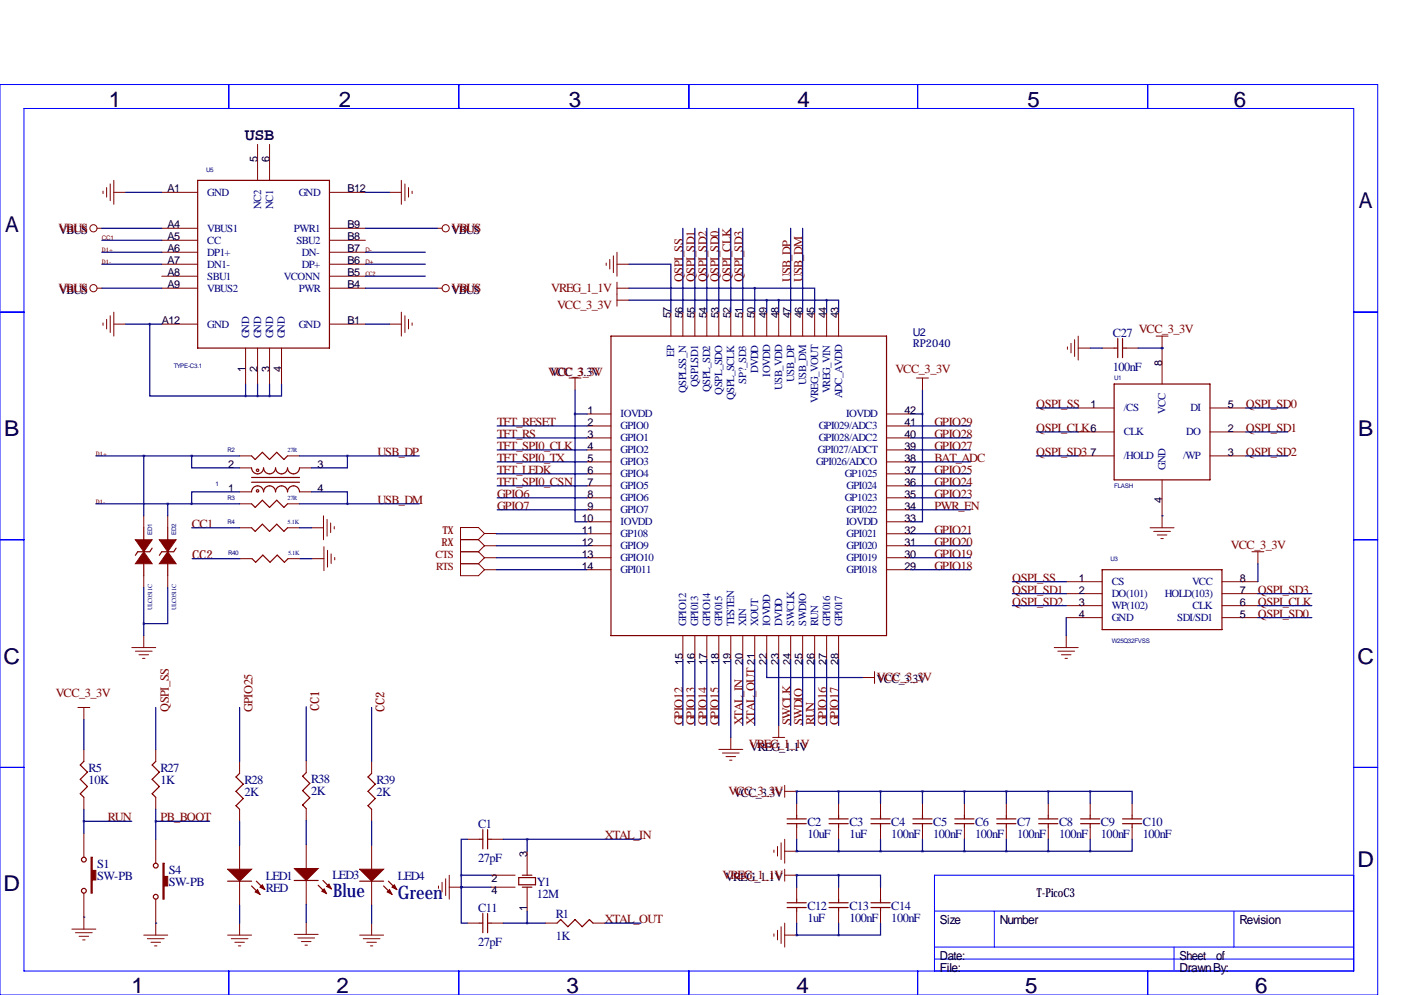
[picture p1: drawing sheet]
<svg xmlns="http://www.w3.org/2000/svg" width="297mm" height="211mm" viewBox="0 0 297 211" stroke-linecap="round" stroke-linejoin="round" font-family="sans-serif">
<g fill="none" stroke="#00f" stroke-width=".21">
<path d="M0 17.9h292.1v193.1h-292.1zM48.5 17.9v5.1M97.3 17.9v5.1M146 17.9v5.1M194.6 17.9v5.1M243.3 17.9v5.1M5.1 23h281.9v182.9h-281.9zM0 66.2h5.1M287 66.2h5.1M0 114.4h5.1M287 114.4h5.1M0 162.7h5.1"/>
<path d="M287 162.7h5.1M198.1 193.2h88.9M210.8 193.2v7.6M261.6 193.2v7.6M287 185.6h-88.9v20.3M48.5 205.9v5.1M97.3 205.9v5.1M146 205.9v5.1M194.6 205.9v5.1M198.1 203.3h88.9M198.1 200.8h88.9M243.3 205.9v5.1"/>
<path d="M248.9 200.8v5.1"/>
</g>
<g fill="none" stroke="#800000" stroke-width=".25">
<path d="M41.9 38.2h27.9v35.6h-27.9zM129.5 71.3h58.5v63.5h-58.5zM236.2 73.8h.8M237 71.8v4M238 73.8h.8M238 71.8v4M53.3 99.2a1.27 1.27 0 0 0 1.3 1.3 1.27 1.27 0 0 0 1.3-1.3 1.27 1.27 0 0 0 1.2 1.3 1.27 1.27 0 0 0 1.3-1.3 1.27 1.27 0 0 0 1.3 1.3 1.27 1.27 0 0 0 1.3-1.3 1.27 1.27 0 0 0 1.2 1.3 1.27 1.27 0 0 0 1.3-1.3M53.3 96.7l.8 .7 1.5-1.5 1.5 1.5 1.6-1.5 1.5 1.5 .8-.7M236.2 81.4h20.3v20.3h-20.3zM30.5 111.9v2.5M30.5 119.5v2.6M32.3 116.2l-.6 .8h-2.5l-.5 .7"/>
<path d="M35.6 111.9v2.5M35.6 119.5v2.6M37.3 116.2l-.5 .8h-2.5l-.5 .7M53.3 104.3a1.27 1.27 0 0 1 1.3-1.3 1.27 1.27 0 0 1 1.3 1.3 1.27 1.27 0 0 1 1.2-1.3 1.27 1.27 0 0 1 1.3 1.3 1.27 1.27 0 0 1 1.3-1.3 1.27 1.27 0 0 1 1.3 1.3 1.27 1.27 0 0 1 1.2-1.3 1.27 1.27 0 0 1 1.3 1.3M53.3 101.2h10.2M53.3 102.2h10.2M53.3 106.8l.8 .8 1.5-1.5 1.5 1.5 1.6-1.5 1.5 1.5 .8-.8M53.3 111.9l.8 .8 1.5-1.6 1.5 1.6 1.6-1.6 1.5 1.6 .8-.8M53.4 118.5l.8 .7 1.5-1.5 1.6 1.5 1.5-1.5 1.5 1.5 .8-.7M233.7 120.8h25.4v12.7h-25.4zM17.8 161.4l-.8 .8 1.5 1.5-1.5 1.5 1.5 1.6-1.5 1.5 .8 .8M33 161.4l-.7 .8 1.5 1.5-1.5 1.5 1.5 1.6-1.5 1.5 .7 .8"/>
<path d="M50.8 164l-.8 .7 1.6 1.6-1.6 1.5 1.6 1.5-1.6 1.5 .8 .8M64.9 163.8l-.7 .8 1.5 1.5-1.5 1.5 1.5 1.6-1.5 1.5 .7 .7M78.8 164l-.8 .7 1.6 1.6-1.6 1.5 1.6 1.5-1.6 1.5 .8 .8M101.6 177.9h.8M102.4 175.9v4.1M103.4 175.9v4.1M103.4 177.9h.7M166.9 173.6h4M166.9 174.6h4M168.9 172.9v.7M168.9 174.6v.8M175.8 173.6h4"/>
<path d="M175.8 174.6h4M177.8 172.9v.7M177.8 174.6v.8M184.7 173.6h4M184.7 174.6h4M186.7 172.9v.7M186.7 174.6v.8M193.5 173.6h4.1M193.5 174.6h4.1M195.6 172.9v.7M195.6 174.6v.8M202.4 173.6h4.1"/>
<path d="M202.4 174.6h4.1M204.5 172.9v.7M204.5 174.6v.8M211.3 173.6h4.1M211.3 174.6h4.1M213.4 172.9v.7M213.4 174.6v.8M220.2 173.6h4.1M220.2 174.6h4.1M222.2 172.9v.7M222.2 174.6v.8M229.1 173.6h4.1"/>
<path d="M229.1 174.6h4.1M231.1 172.9v.7M231.1 174.6v.8M238 173.6h4.1M238 174.6h4.1M240 172.9v.7M240 174.6v.8M48.3 186.8h5M53.3 187.8l1.8 1.8M54.4 186.8l1.7 1.8M62.4 186.7h5.1M67.5 187.7l1.7 1.8"/>
<path d="M68.5 186.7l1.8 1.8M76.3 186.8h5M81.3 187.8l1.8 1.8M82.3 186.8l1.8 1.8M101.6 195.7h.8M102.4 193.7v4.1M103.4 193.7v4.1M103.4 195.7h.7M110 186.1h3.5v1.5h-3.5zM110.7 185.6h2.1M110.7 188.1h2.1M118.1 195.7l.8-.7 1.5 1.5 1.5-1.5 1.5 1.5 1.6-1.5 .7 .7"/>
<path d="M166.9 191.4h4M166.9 192.4h4M168.9 190.6v.8M168.9 192.4v.8M175.8 191.4h4M175.8 192.4h4M177.8 190.6v.8M177.8 192.4v.8M184.7 191.4h4M184.7 192.4h4M186.7 190.6v.8M186.7 192.4v.8"/>
<circle cx="54.6" cy="99.7" r=".25"/>
<circle cx="54.6" cy="104.1" r=".25"/>
<circle cx="17.8" cy="182.3" r=".51"/>
<circle cx="17.8" cy="188.9" r=".51"/>
<circle cx="33" cy="190.1" r=".51"/>
<circle cx="33" cy="183.5" r=".51"/>
</g>
<g fill="none" stroke="#800000" stroke-width=".21">
<path d="M22.6 39.8v2M23.4 39v3.6M24.1 38.2v5.1M54.6 30.6v7.6M57.1 30.6v7.6M85.1 38.2v5.1M85.9 39v3.6M86.6 39.8v2M20.6 48.4h1M21.8 40.5v.5M24.1 40.8h2.6M34.3 40.8h7.6"/>
<path d="M34.3 48.4h7.6M34.3 50.9h7.6M34.3 53.5h7.6M34.3 56h7.6M34.3 58.6h7.6M69.8 40.8h7.7M69.8 48.4h7.7M69.8 50.9h7.7M69.8 53.5h7.7M69.8 56h7.7M69.8 58.6h7.7M82.5 40.8h2.6"/>
<path d="M87.4 40.5v.5M92.7 48.4h1M128.5 55.8v.5M129.3 55v2M130 54.2v3.6M130.8 56h2.5M130.8 53.5v5.1M130.8 59.8v5.1M20.6 61.1h1M21.8 68.5v.5M22.6 67.7v2M23.4 66.9v3.6"/>
<path d="M24.1 68.7h2.6M24.1 66.2v5.1M34.3 61.1h7.6M34.3 68.7h7.6M52.1 73.8v7.6M54.6 73.8v7.6M57.1 73.8v7.6M59.7 73.8v7.6M69.8 61.1h7.7M69.8 68.7h7.7M82.5 68.7h2.6M85.1 66.2v5.1"/>
<path d="M85.9 66.9v3.6M86.6 67.7v2M87.4 68.5v.5M92.7 61.1h1M130.8 61.1h2.5M130.8 63.6h2.5M142.2 66.2v5.1M144.8 66.2v5.1M147.3 66.2v5.1M149.9 66.2v5.1M152.4 66.2v5.1M154.9 66.2v5.1"/>
<path d="M157.5 66.2v5.1M160 66.2v5.1M162.6 66.2v5.1M165.1 66.2v5.1M167.6 66.2v5.1M170.2 66.2v5.1M172.7 66.2v5.1M175.3 66.2v5.1M177.8 66.2v5.1M226.3 73.5v.6M227.1 72.8v2M227.8 72v3.6"/>
<path d="M228.6 73.8h2.5M228.6 71.3v5M233.7 73.8h2.5M238.8 73.8h2.5M245.1 71.3h2.5M246.4 71.3v10.1M50.8 96.7h2.5M50.8 99.2h2.5M61 96.7h2.5M63.5 99.2h2.5M120.6 80.2h2.6M121.9 80.2v2.5"/>
<path d="M124.5 87.8h5M124.5 90.3h5M124.5 92.9h5M124.5 95.4h5M124.5 97.9h5M188 87.8h5M188 90.3h5M188 92.9h5M188 95.4h5M188 97.9h5M194.3 80.2h2.5M195.6 80.2v2.5"/>
<path d="M228.6 86.5h7.6M228.6 91.6h7.6M228.6 96.7h7.6M256.5 86.5h7.7M256.5 91.6h7.7M256.5 96.7h7.7M30.5 109.4v2.5M35.6 109.4v2.5M50.8 104.3h2.5M50.8 106.8h2.5M50.8 111.9h2.5M50.9 118.5h2.5"/>
<path d="M61 106.8h2.5M61 111.9h2.5M61.1 118.5h2.5M63.5 104.3h2.5M66 111.9h2.6M66.1 118.5h2.6M68.6 109.4v5M68.7 115.9v5.1M69.3 110.1v3.6M69.4 116.7v3.5M70.1 110.9v2M70.2 117.4v2.1"/>
<path d="M70.9 111.6v.6M71 118.2v.5M97.6 117h3.8M97.6 114.4h3.8l1.3 1.3M97.6 119.5h3.8M101.4 117l1.3 1.3M101.4 119.5l1.3 1.3M102.7 115.7h2.6M102.7 118.3h2.6M102.7 115.7l-1.3 1.3M102.7 113.1l-1.3-1.2h-3.8v10.2h3.8l1.3-1.3M102.7 113.1h2.6"/>
<path d="M102.7 113.1l-1.3 1.3h-3.8M102.7 118.3l-1.3 1.2M124.5 100.5h5M124.5 103h5M124.5 105.6h5M124.5 108.1h5M124.5 110.6h5M124.5 113.2h5M124.5 115.7h5M124.5 118.3h5M188 100.5h5M188 103h5"/>
<path d="M188 105.6h5M188 108.1h5M188 110.6h5M188 113.2h5M188 115.7h5M188 118.3h5M243.8 111.9h5.1M244.6 112.7h3.6M245.4 113.4h2M246.1 114.2h.5M246.4 101.7v10.2M265.4 117h2.6"/>
<path d="M266.7 117v2.5M27.9 137.3h5.1M28.7 138.1h3.6M29.5 138.8h2M30.2 139.6h.5M30.5 122.1v2.5M30.5 134.8v2.5M35.6 122.1v2.5M102.7 120.8h2.6M124.5 120.8h5M144.8 134.8v5M147.3 134.8v5"/>
<path d="M149.9 134.8v5M152.4 134.8v5M154.9 134.8v5M157.5 134.8v5M160 134.8v5M162.6 134.8v5M165.1 134.8v5M167.6 134.8v5M170.2 134.8v5M172.7 134.8v5M175.3 134.8v5M177.8 134.8v5"/>
<path d="M188 120.8h5M223.5 137.3h5.1M224.3 138.1h3.5M225 138.8h2.1M225.8 139.6h.5M226.1 123.3h7.6M226.1 125.9h7.6M226.1 128.4h7.6M226.1 131h7.6M226.1 134.8v2.5M259.1 123.3h7.6M259.1 125.9h7.6"/>
<path d="M259.1 128.4h7.6M259.1 131h7.6M16.5 150h2.5M17.8 150v2.5M17.8 158.9v2.5M33 158.9v2.5M152.4 158.9h5.1M153.2 159.7h3.5M154.9 156.4v2.5M163.8 156.4h2.6M165.1 153.8v2.6M182.9 143.7h2.5"/>
<path d="M185.4 142.4v2.5M17.8 169.1v2.5M17.8 176.7v5.1M33 169.1v2.5M33 177.9v5.1M50.8 161.4v2.6M50.8 171.6v2.5M50.8 179.2v5.1M64.9 161.3v2.5M64.9 171.4v2.6M64.9 179.1v5M78.8 161.4v2.6"/>
<path d="M78.8 171.6v2.5M78.8 179.2v5.1M99.1 177.9h2.5M104.1 177.9h2.6M153.9 160.4h2.1M154.7 161.2h.5M164.8 179.5v2M165.6 178.7v3.6M166.4 167.8h2.5M166.4 166.5v2.6M166.4 177.9v5.1M168.9 170.3v2.6"/>
<path d="M168.9 175.4v2.5M177.8 170.3v2.6M177.8 175.4v2.5M186.7 170.3v2.6M186.7 175.4v2.5M195.6 170.3v2.6M195.6 175.4v2.5M204.5 170.3v2.6M204.5 175.4v2.5M213.4 170.3v2.6M213.4 175.4v2.5M222.2 170.3v2.6"/>
<path d="M222.2 175.4v2.5M231.1 170.3v2.6M231.1 175.4v2.5M240 170.3v2.6M240 175.4v2.5M15.2 197h5.1M16 197.8h3.6M16.8 198.5h2M17.5 199.3h.5M17.8 189.4v7.6M30.5 198.3h5.1M31.2 199h3.6"/>
<path d="M32 199.8h2M33 190.6v7.7M48.3 198.3h5M49 199h3.6M49.8 199.8h2M50.8 186.8v5.1M50.8 195.7v2.6M62.4 198.1h5.1M63.1 198.9h3.6M63.9 199.6h2M64.9 186.7v5.1M64.9 195.6v2.5"/>
<path d="M76.3 198.3h5M77 199h3.6M77.8 199.8h2M78.8 186.8v5.1M78.8 195.7v2.6M93 187.8v.6M93.7 187.1v2M94.5 186.3v3.6M95.2 188.1h2.6M95.2 185.6v5M99.1 195.7h2.5M104.1 185.6h5.1"/>
<path d="M104.1 188.1h5.1M104.1 195.7h2.6M111.8 180.5v5.1M111.8 188.1v5.1M115.6 195.7h2.5M125.7 195.7h2.6M164.1 180.2v.5M164.1 198v.5M164.8 197.2v2.1M165.6 196.5v3.5M166.4 185.6h2.5M166.4 184.3v2.5"/>
<path d="M166.4 195.7v5.1M166.4 180.5h2.5M166.4 198.3h2.5M168.9 188.1v2.5M168.9 193.2v2.5M177.8 188.1v2.5M177.8 193.2v2.5M186.7 188.1v2.5M186.7 193.2v2.5M32.8 200.5h.5M50.5 200.5h.6M64.7 200.4h.5"/>
<path d="M78.5 200.5h.5"/>
<circle cx="19.8" cy="48.4" r=".76"/>
<circle cx="94.5" cy="48.4" r=".76"/>
<circle cx="19.8" cy="61.1" r=".76"/>
<circle cx="94.5" cy="61.1" r=".76"/>
</g>
<g fill="#800000" stroke="#800000" stroke-width=".21">
<path d="M19.3 181.8h.3v2.7h.7v2.1h-.7v2.8h-.3z"/>
<path d="M28.7 114.4h3.6l-1.8 2.6z"/>
<path d="M30.5 117l1.8 2.5h-3.6z"/>
<path d="M33.8 114.4h3.5l-1.7 2.6z"/>
<path d="M35.6 117l1.7 2.5h-3.5z"/>
<path d="M34.5 183h.3v2.8h.8v2h-.8v2.8h-.3z"/>
<path d="M48.3 184.3h5l-2.5 2.5z"/>
<path d="M54.1 189.1l.5-.5 .5 1z"/>
<path d="M55.6 187.6l.5 1-1-.5z"/>
<path d="M62.4 184.1h5.1l-2.6 2.6z"/>
<path d="M68.2 189l.5-.5 .5 1z"/>
<path d="M69.2 187.9l.5-.5 .6 1.1z"/>
<path d="M76.3 184.3h5l-2.5 2.5z"/>
<path d="M82.1 189.1l.5-.5 .5 1z"/>
<path d="M83.1 188.1l.5-.5 .5 1z"/>
</g>
<g fill="none" stroke="#000080" stroke-width=".25">
<path d="M21.6 48.4h12.7M21.6 50.9h12.7M21.6 53.5h12.7M21.6 56h12.7M26.7 40.8h7.6M77.5 48.4h15.2M77.5 40.8h5M77.5 53.5h12.7M77.5 56h12.7M77.5 58.6h12.7M133.3 56h8.9v10.2M144.8 48.4v17.8"/>
<path d="M147.3 48.4v17.8M149.9 48.4v17.8M152.4 48.4v17.8M154.9 48.4v17.8M157.5 48.4v17.8M167.6 48.4v17.8M170.2 48.4v17.8M21.6 61.1h12.7M26.7 68.7h7.6M31.7 68.7v15.3h20.4M77.5 61.1h15.2M77.5 68.7h5"/>
<path d="M133.3 63.6h42M133.3 61.1h26.7M160 61.1h12.7v5.1M160 61.1v5.1M162.6 63.6v2.6M165.1 63.6v2.6M175.3 63.6h2.5v2.6M175.3 63.6v2.6M231.1 73.8h2.6M241.3 73.8h5.1M246.4 73.8h.1M20.3 96.7h30.5"/>
<path d="M30.5 96.7v12.7M40.6 96.7v2.5h10.2M52.1 81.4v2.6M52.1 84h5M54.6 81.4v2.6M57.1 81.4v2.6M59.7 81.4v2.6h-2.6M63.5 96.7h25.4M73.7 96.7v2.5h-7.7M105.4 97.9h19.1M105.4 95.4h19.1M105.4 92.9h19.1"/>
<path d="M105.4 90.3h19.1M121.9 87.8v22.8h2.6M121.9 87.8h2.6M121.9 82.7v5.1M193 87.8h2.6M193 97.9h12.7M193 95.4h12.7M193 92.9h12.7M193 90.3h12.7M195.6 87.8v22.8h-2.6M195.6 82.7v5.1M219.7 86.5h8.9"/>
<path d="M219.7 91.6h8.9M219.7 96.7h8.9M264.2 86.5h8.8M264.2 91.6h8.8M264.2 96.7h8.8M20.3 106.8h30.5M35.6 106.8v2.6M40.6 111.9h10.2M40.7 118.5h10.2M50.8 104.3h-10.2v2.5M63.5 106.8h25.4M63.5 111.9h2.5"/>
<path d="M63.6 118.5h2.5M66 104.3h7.7v2.5M105.3 113.1l19.2 .1M105.3 118.3h19.2M105.3 115.7h19.2M105.4 108.1h19.1M105.4 105.6h19.1M105.4 103h19.1M105.4 100.5h19.1M193 118.3h12.7M193 115.7h12.7M193 113.2h12.7"/>
<path d="M193 108.1h12.7M193 105.6h12.7M193 103h12.7M193 100.5h12.7M246.4 109.4h.1M266.7 119.5v3.8M30.5 124.6v10.2M35.6 124.6v7.6h-5.1M105.3 120.8h19.2M144.8 139.8v14M147.3 139.8v14M149.9 139.8v14"/>
<path d="M152.4 139.8v14M154.9 139.8v16.6M157.5 139.8v14M160 139.8v14M162.6 139.8v3.9h20.3M165.1 139.8v14M167.6 139.8v14M170.2 139.8v14M172.7 139.8v14M175.3 139.8v14M177.8 139.8v14M193 120.8h12.7"/>
<path d="M214.6 125.9h11.5M214.6 128.4h11.5M214.6 123.3h11.5M226.1 131v3.8M266.7 125.9h11.4M266.7 128.4h11.4M266.7 131h11.4M17.8 152.5v6.4M33 150v8.9M50.8 150v11.4M64.9 149.8v11.5M78.8 150v11.4"/>
<path d="M17.8 171.6v5.1M17.8 174.1h10.1M33 174.1h11.4M33 171.6v6.3M50.8 174.1v5.1M64.9 174v5.1M78.8 174.1v5.1M99.1 177.9h-1.3v7.7M106.7 177.9h29.2M111.8 177.9v2.6M168.9 167.8h.1M168.9 167.8v2.5"/>
<path d="M168.9 177.9v2.6M168.9 167.8h62.2M177.8 167.8v2.5M177.8 177.9v2.6M186.7 167.8v2.5M186.7 177.9v2.6M195.6 167.8v2.5M195.6 177.9v2.6M204.5 167.8v2.5M204.5 177.9v2.6M213.4 167.8v2.5M213.4 177.9v2.6"/>
<path d="M222.2 167.8v2.5M222.2 177.9v2.6M231.1 167.8h8.9v2.5M231.1 167.8v2.5M231.1 177.9v2.6M240 177.9v2.6h-8.9M17.8 194.5h.1M33 195.7h.1M50.8 191.9v3.8M64.9 191.8v3.8M78.8 191.9v3.8M97.8 188.1v7.6h1.3"/>
<path d="M97.8 188.1h.1M97.8 185.6h6.3M97.8 185.6v2.5M97.8 188.1h6.3M106.7 195.7h8.9M111.8 193.2v2.5M128.3 195.7h7.6M168.9 180.5h.1M168.9 198.3h.1M168.9 185.6h.1M168.9 185.6v2.5M168.9 195.7v2.6"/>
<path d="M168.9 180.5h62.2M168.9 198.3h8.9M168.9 185.6h8.9M177.8 185.6h8.9v2.5M177.8 185.6v2.5M177.8 195.7v2.6M186.7 195.7v2.6h-8.9"/>
</g>
<path d="M175.2 63.6a.05 .05 0 0 0 .1 0 .05 .05 0 0 0-.1 0zM162.5 63.6a.05 .05 0 0 0 .1 0 .05 .05 0 0 0-.1 0zM111.7 177.9a.05 .05 0 0 0 .1 0 .05 .05 0 0 0-.1 0zM111.7 195.7a.05 .05 0 0 0 .1 0 .05 .05 0 0 0-.1 0zM213.3 180.5a.05 .05 0 0 0 .1 0 .05 .05 0 0 0-.1 0zM222.2 180.5a.05 .05 0 0 0 .1 0 .05 .05 0 0 0-.1 0zM231.1 180.5a.05 .05 0 0 0 .1 0 .05 .05 0 0 0-.1 0zM213.3 167.8a.05 .05 0 0 0 .1 0 .05 .05 0 0 0-.1 0zM222.2 167.8a.05 .05 0 0 0 .1 0 .05 .05 0 0 0-.1 0zM231.1 167.8a.05 .05 0 0 0 .1 0 .05 .05 0 0 0-.1 0zM31.7 68.7a.05 .05 0 0 0 .1 0 .05 .05 0 0 0-.1 0zM57.1 84a.05 .05 0 0 0 .1 0 .05 .05 0 0 0-.1 0zM35.5 106.8a.05 .05 0 0 0 .1 0 .05 .05 0 0 0-.1 0zM40.6 106.8a.05 .05 0 0 0 .1 0 .05 .05 0 0 0-.1 0zM40.6 96.7a.05 .05 0 0 0 .1 0 .05 .05 0 0 0-.1 0zM73.6 106.8a.05 .05 0 0 0 .1 0 .05 .05 0 0 0-.1 0zM73.6 96.7a.05 .05 0 0 0 .1 0 .05 .05 0 0 0-.1 0z" fill="#000080" stroke="#000080" stroke-width=".51"/>
<g font-size="4.6">
<text x="23.1" y="22.6">1</text>
<text x="71.8" y="22.6">2</text>
<text x="120.6" y="22.6">3</text>
<text x="169.1" y="22.6">4</text>
<text x="217.9" y="22.6">5</text>
<text x="261.6" y="22.6">6</text>
<text x="288.1" y="44.2">A</text>
<text x="1.1" y="49.3">A</text>
<text x=".9" y="92.4">B</text>
<text x="287.9" y="92.4">B</text>
<text x=".8" y="140.7">C</text>
<text x="287.8" y="140.7">C</text>
<text x="287.8" y="183.9">D</text>
<text x=".8" y="189">D</text>
<text x="27.9" y="210.6">1</text>
<text x="71.3" y="210.6">2</text>
<text x="120.1" y="210.6">3</text>
<text x="168.9" y="210.6">4</text>
<text x="217.4" y="210.6">5</text>
<text x="266.1" y="210.6">6</text>
</g>
<g font-size="4" fill="#000080">
<text x="70.6" y="190.1">Blue</text>
<text x="84.4" y="190.7">Green</text>
</g>
<text font-size="3.6" x="51.9" y="29.8">USB</text>
<g font-size="2.6" fill="#800000">
<text x="12.4" y="49.2">VBUS</text>
<text x="144.8" y="59.8" transform="rotate(-90 144.8 59.8)">QSPI_SS</text>
<text x="147.3" y="59.8" transform="rotate(-90 147.3 59.8)">QSPI_SD1</text>
<text x="149.9" y="59.8" transform="rotate(-90 149.9 59.8)">QSPI_SD2</text>
<text x="152.4" y="59.8" transform="rotate(-90 152.4 59.8)">QSPI_SD0</text>
<text x="154.9" y="59.8" transform="rotate(-90 154.9 59.8)">QSPI_CLK</text>
<text x="157.5" y="59.8" transform="rotate(-90 157.5 59.8)">QSPI_SD3</text>
<text x="167.6" y="59.8" transform="rotate(-90 167.6 59.8)">USB_DP</text>
<text x="170.2" y="59.8" transform="rotate(-90 170.2 59.8)">USB_DM</text>
<text x="12.4" y="61.9">VBUS</text>
<text x="116.9" y="61.9">VREG_1_1V</text>
<text x="118.1" y="65.5">VCC_3_3V</text>
<text x="241.4" y="70.5">VCC_3_3V</text>
<text x="116.2" y="79.6">VCC_3_3V</text>
<text x="189.9" y="79.1">VCC_3_3V</text>
<text x="219.7" y="86.5">QSPI_SS</text>
<text x="264.2" y="86.5">QSPI_SD0</text>
<text x="105.4" y="95.4">TFT_SPI0_CLK</text>
<text x="105.4" y="92.9">TFT_RS</text>
<text x="105.4" y="90.3">TFT_RESET</text>
<text x="198.1" y="95.4">GPIO27</text>
<text x="198.1" y="92.9">GPIO28</text>
<text x="198.1" y="90.3">GPIO29</text>
<text x="219.7" y="91.6">QSPI_CLK</text>
<text x="264.2" y="91.6">QSPI_SD1</text>
<text x="80" y="96.7">USB_DP</text>
<text x="105.4" y="100.5">TFT_LEDK</text>
<text x="105.4" y="97.9">TFT_SPI0_TX</text>
<text x="198.1" y="100.5">GPIO25</text>
<text x="198.1" y="97.9">BAT_ADC</text>
<text x="219.7" y="96.7">QSPI_SD3</text>
<text x="264.2" y="96.7">QSPI_SD2</text>
<text x="80" y="106.8">USB_DM</text>
<text x="105.4" y="103">TFT_SPI0_CSN</text>
<text x="105.4" y="105.6">GPIO6</text>
<text x="198.1" y="105.6">GPIO23</text>
<text x="198.1" y="103">GPIO24</text>
<text x="40.6" y="111.9">CC1</text>
<text x="105.4" y="108.1">GPIO7</text>
<text x="198.1" y="113.2">GPIO21</text>
<text x="198.1" y="108.1">PWR_EN</text>
<text x="40.7" y="118.5">CC2</text>
<text x="198.1" y="118.3">GPIO19</text>
<text x="198.1" y="115.7">GPIO20</text>
<text x="261" y="116.5">VCC_3_3V</text>
<text x="198.1" y="120.8">GPIO18</text>
<text x="214.6" y="125.9">QSPI_SD1</text>
<text x="214.6" y="123.3">QSPI_SS</text>
<text x="266.7" y="125.9">QSPI_SD3</text>
<text x="214.6" y="128.4">QSPI_SD2</text>
<text x="266.7" y="128.4">QSPI_CLK</text>
<text x="266.7" y="131">QSPI_SD0</text>
<text x="11.8" y="147.7">VCC_3_3V</text>
<text x="185.9" y="144.5">VCC_3_3V</text>
<text x="35.8" y="151" transform="rotate(-90 35.8 151)">QSPI_SS</text>
<text x="53.5" y="150.9" transform="rotate(-90 53.5 150.9)">GPIO25</text>
<text x="67.7" y="150.8" transform="rotate(-90 67.7 150.8)">CC1</text>
<text x="81.5" y="150.9" transform="rotate(-90 81.5 150.9)">CC2</text>
<text x="144.8" y="153.8" transform="rotate(-90 144.8 153.8)">GPIO12</text>
<text x="147.3" y="153.8" transform="rotate(-90 147.3 153.8)">GPIO13</text>
<text x="149.9" y="153.8" transform="rotate(-90 149.9 153.8)">GPIO14</text>
<text x="152.4" y="153.8" transform="rotate(-90 152.4 153.8)">GPIO15</text>
<text x="157.5" y="153.8" transform="rotate(-90 157.5 153.8)">XTAL_IN</text>
<text x="160" y="153.8" transform="rotate(-90 160 153.8)">XTAL_OUT</text>
<text x="167.6" y="153.8" transform="rotate(-90 167.6 153.8)">SWCLK</text>
<text x="170.2" y="153.8" transform="rotate(-90 170.2 153.8)">SWDIO</text>
<text x="172.7" y="153.8" transform="rotate(-90 172.7 153.8)">RUN</text>
<text x="175.3" y="153.8" transform="rotate(-90 175.3 153.8)">GPIO16</text>
<text x="177.8" y="153.8" transform="rotate(-90 177.8 153.8)">GPIO17</text>
<text x="158.8" y="158.5">VREG_1_1V</text>
<text x="154.4" y="168.6">VCC_3_3V</text>
<text x="22.9" y="174.1">RUN</text>
<text x="34" y="174.1">PB_BOOT</text>
<text x="128.3" y="177.9">XTAL_IN</text>
<text x="153.2" y="186.4">VREG_1_1V</text>
<text x="128.3" y="195.7">XTAL_OUT</text>
</g>
<g font-size="2.6">
<text x="95.7" y="49.6">VBUS</text>
<text x="95.7" y="62.3">VBUS</text>
<text x="116.7" y="79.7">VCC_3.3V</text>
<text x="185.8" y="144.8">VCC_3.3V</text>
<text x="159" y="159.1">VREG_1.1V</text>
<text x="155.5" y="168.9">VCC_3.3V</text>
<text x="153.8" y="186.7">VREG_1.1V</text>
<text x="219.9" y="190.1">T-PicoC3</text>
<text x="199.3" y="196">Size</text>
<text x="212" y="196">Number</text>
<text x="262.8" y="196">Revision</text>
<text x="199.3" y="203.6">Date:</text>
<text x="250.1" y="203.6">Sheet</text>
<text x="257.8" y="203.6">of</text>
<text x="199.3" y="206.1">File:</text>
<text x="250.1" y="206.1">Drawn By:</text>
</g>
<g font-size="2.6" fill="#000080">
<text x="236" y="71.5">C27</text>
<text x="236" y="78.6">100nF</text>
<text x="18.8" y="163.7">R5</text>
<text x="18.8" y="166.3">10K</text>
<text x="34" y="163.7">R27</text>
<text x="34" y="166.3">1K</text>
<text x="51.8" y="166.3">R28</text>
<text x="65.9" y="166.1">R38</text>
<text x="79.8" y="166.3">R39</text>
<text x="51.8" y="168.8">2K</text>
<text x="65.9" y="168.6">2K</text>
<text x="79.8" y="168.8">2K</text>
<text x="101.3" y="175.7">C1</text>
<text x="171.2" y="175.1">C2</text>
<text x="171.2" y="177.7">10uF</text>
<text x="180.1" y="175.1">C3</text>
<text x="180.1" y="177.7">1uF</text>
<text x="189" y="175.1">C4</text>
<text x="189" y="177.7">100nF</text>
<text x="197.9" y="175.1">C5</text>
<text x="197.9" y="177.7">100nF</text>
<text x="206.8" y="175.1">C6</text>
<text x="206.8" y="177.7">100nF</text>
<text x="215.6" y="175.1">C7</text>
<text x="215.6" y="177.7">100nF</text>
<text x="224.5" y="175.1">C8</text>
<text x="224.5" y="177.7">100nF</text>
<text x="233.4" y="175.1">C9</text>
<text x="233.4" y="177.7">100nF</text>
<text x="242.3" y="175.1">C10</text>
<text x="242.3" y="177.7">100nF</text>
<text x="20.6" y="184">S1</text>
<text x="35.8" y="185.3">S4</text>
<text x="101.3" y="182.8">27pF</text>
<text x="20.6" y="186.6">SW-PB</text>
<text x="35.8" y="187.8">SW-PB</text>
<text x="56.4" y="186.6">LED1</text>
<text x="56.4" y="189.1">RED</text>
<text x="70.5" y="186.4">LED3</text>
<text x="84.4" y="186.6">LED4</text>
<text x="113.8" y="187.8">Y1</text>
<text x="113.8" y="190.4">12M</text>
<text x="101.3" y="193.4">C11</text>
<text x="117.9" y="194.7">R1</text>
<text x="171.2" y="192.9">C12</text>
<text x="171.2" y="195.5">1uF</text>
<text x="180.1" y="192.9">C13</text>
<text x="180.1" y="195.5">100nF</text>
<text x="189" y="192.9">C14</text>
<text x="189" y="195.5">100nF</text>
<text x="101.3" y="200.5">27pF</text>
<text x="117.9" y="199.3">1K</text>
</g>
<g font-size="2.3">
<text x="54.6" y="34.4" transform="rotate(-90 54.6 34.4)">5</text>
<text x="57.1" y="34.4" transform="rotate(-90 57.1 34.4)">6</text>
<text x="35.5" y="40.8">A1</text>
<text x="73.7" y="40.8">B12</text>
<text x="35.5" y="48.4">A4</text>
<text x="35.5" y="50.9">A5</text>
<text x="35.5" y="53.5">A6</text>
<text x="73.7" y="53.5">B7</text>
<text x="73.7" y="50.9">B8</text>
<text x="73.7" y="48.4">B9</text>
<text x="35.5" y="56">A7</text>
<text x="35.5" y="58.6">A8</text>
<text x="73.7" y="58.6">B5</text>
<text x="73.7" y="56">B6</text>
<text x="35.5" y="61.1">A9</text>
<text x="73.7" y="61.1">B4</text>
<text x="34.3" y="68.7">A12</text>
<text x="73.7" y="68.7">B1</text>
<text x="142.2" y="67.5" transform="rotate(-90 142.2 67.5)">57</text>
<text x="144.8" y="67.5" transform="rotate(-90 144.8 67.5)">56</text>
<text x="147.3" y="67.5" transform="rotate(-90 147.3 67.5)">55</text>
<text x="149.9" y="67.5" transform="rotate(-90 149.9 67.5)">54</text>
<text x="152.4" y="67.5" transform="rotate(-90 152.4 67.5)">53</text>
<text x="154.9" y="67.5" transform="rotate(-90 154.9 67.5)">52</text>
<text x="157.5" y="67.5" transform="rotate(-90 157.5 67.5)">51</text>
<text x="160" y="67.5" transform="rotate(-90 160 67.5)">50</text>
<text x="162.6" y="67.5" transform="rotate(-90 162.6 67.5)">49</text>
<text x="165.1" y="67.5" transform="rotate(-90 165.1 67.5)">48</text>
<text x="167.6" y="67.5" transform="rotate(-90 167.6 67.5)">47</text>
<text x="170.2" y="67.5" transform="rotate(-90 170.2 67.5)">46</text>
<text x="172.7" y="67.5" transform="rotate(-90 172.7 67.5)">45</text>
<text x="175.3" y="67.5" transform="rotate(-90 175.3 67.5)">44</text>
<text x="177.8" y="67.5" transform="rotate(-90 177.8 67.5)">43</text>
<text x="246.4" y="77.6" transform="rotate(-90 246.4 77.6)">8</text>
<text x="52.1" y="78.8" transform="rotate(-90 52.1 78.8)">1</text>
<text x="54.6" y="78.8" transform="rotate(-90 54.6 78.8)">2</text>
<text x="57.1" y="78.8" transform="rotate(-90 57.1 78.8)">3</text>
<text x="59.7" y="78.8" transform="rotate(-90 59.7 78.8)">4</text>
<text x="124.6" y="87.8">1</text>
<text x="191.8" y="87.8">42</text>
<text x="231.2" y="86.5">1</text>
<text x="260.4" y="86.5">5</text>
<text x="124.6" y="90.3">2</text>
<text x="124.6" y="92.9">3</text>
<text x="124.6" y="95.4">4</text>
<text x="191.8" y="90.3">41</text>
<text x="191.8" y="92.9">40</text>
<text x="191.8" y="95.4">39</text>
<text x="231.2" y="91.6">6</text>
<text x="260.4" y="91.6">2</text>
<text x="48.4" y="99.2">2</text>
<text x="67.3" y="99.2">3</text>
<text x="124.6" y="97.9">5</text>
<text x="124.6" y="100.5">6</text>
<text x="191.8" y="97.9">38</text>
<text x="191.8" y="100.5">37</text>
<text x="231.2" y="96.7">7</text>
<text x="260.4" y="96.7">3</text>
<text x="48.4" y="104.3">1</text>
<text x="67.3" y="104.3">4</text>
<text x="124.6" y="103">7</text>
<text x="124.6" y="105.6">8</text>
<text x="191.8" y="103">36</text>
<text x="191.8" y="105.6">35</text>
<text x="246.4" y="106.7" transform="rotate(-90 246.4 106.7)">4</text>
<text x="123.4" y="110.6">10</text>
<text x="123.4" y="113.2">11</text>
<text x="124.6" y="108.1">9</text>
<text x="191.8" y="108.1">34</text>
<text x="191.8" y="110.6">33</text>
<text x="191.8" y="113.2">32</text>
<text x="123.4" y="115.7">12</text>
<text x="123.4" y="118.3">13</text>
<text x="191.8" y="115.7">31</text>
<text x="191.8" y="118.3">30</text>
<text x="123.4" y="120.8">14</text>
<text x="191.8" y="120.8">29</text>
<text x="228.7" y="123.3">1</text>
<text x="228.7" y="125.9">2</text>
<text x="262.9" y="123.3">8</text>
<text x="262.9" y="125.9">7</text>
<text x="228.7" y="128.4">3</text>
<text x="228.7" y="131">4</text>
<text x="262.9" y="128.4">6</text>
<text x="262.9" y="131">5</text>
<text x="144.8" y="140.9" transform="rotate(-90 144.8 140.9)">15</text>
<text x="147.3" y="140.9" transform="rotate(-90 147.3 140.9)">16</text>
<text x="149.9" y="140.9" transform="rotate(-90 149.9 140.9)">17</text>
<text x="152.4" y="140.9" transform="rotate(-90 152.4 140.9)">18</text>
<text x="154.9" y="140.9" transform="rotate(-90 154.9 140.9)">19</text>
<text x="157.5" y="140.9" transform="rotate(-90 157.5 140.9)">20</text>
<text x="160" y="140.9" transform="rotate(-90 160 140.9)">21</text>
<text x="162.6" y="140.9" transform="rotate(-90 162.6 140.9)">22</text>
<text x="165.1" y="140.9" transform="rotate(-90 165.1 140.9)">23</text>
<text x="167.6" y="140.9" transform="rotate(-90 167.6 140.9)">24</text>
<text x="170.2" y="140.9" transform="rotate(-90 170.2 140.9)">25</text>
<text x="172.7" y="140.9" transform="rotate(-90 172.7 140.9)">26</text>
<text x="175.3" y="140.9" transform="rotate(-90 175.3 140.9)">27</text>
<text x="177.8" y="140.9" transform="rotate(-90 177.8 140.9)">28</text>
<text x="111.8" y="181.8" transform="rotate(-90 111.8 181.8)">3</text>
<text x="104.2" y="187.1">2</text>
<text x="104.2" y="189.6">4</text>
<text x="111.8" y="193.1" transform="rotate(-90 111.8 193.1)">1</text>
</g>
<g font-size="2.3" fill="#000080">
<text x="43.9" y="41.5">GND</text>
<text x="63.3" y="41.5">GND</text>
<text x="55.3" y="44.3" transform="rotate(-90 55.3 44.3)">NC2</text>
<text x="57.9" y="44.3" transform="rotate(-90 57.9 44.3)">NC1</text>
<text x="43.9" y="49.1">VBUS1</text>
<text x="43.9" y="51.7">CC</text>
<text x="62.3" y="49.1">PWR1</text>
<text x="62.8" y="51.7">SBU2</text>
<text x="43.9" y="54.2">DP1+</text>
<text x="43.9" y="56.8">DN1-</text>
<text x="43.9" y="59.3">SBU1</text>
<text x="60.2" y="59.3">VCONN</text>
<text x="64" y="56.8">DP+</text>
<text x="64" y="54.2">DN-</text>
<text x="43.9" y="61.8">VBUS2</text>
<text x="63.3" y="61.8">PWR</text>
<text x="43.9" y="69.5">GND</text>
<text x="52.8" y="71.8" transform="rotate(-90 52.8 71.8)">GND</text>
<text x="55.3" y="71.8" transform="rotate(-90 55.3 71.8)">GND</text>
<text x="57.9" y="71.8" transform="rotate(-90 57.9 71.8)">GND</text>
<text x="60.4" y="71.8" transform="rotate(-90 60.4 71.8)">GND</text>
<text x="63.3" y="69.5">GND</text>
<text x="193.5" y="71.3">U2</text>
<text x="143" y="75.6" transform="rotate(-90 143 75.6)">EP</text>
<text x="193.5" y="73.5">RP2040</text>
<text x="145.5" y="83.4" transform="rotate(-90 145.5 83.4)">QSPLSS_N</text>
<text x="148.1" y="82.1" transform="rotate(-90 148.1 82.1)">QSPLSD1</text>
<text x="150.6" y="83.1" transform="rotate(-90 150.6 83.1)">QSPL_SD2</text>
<text x="153.1" y="83.7" transform="rotate(-90 153.1 83.7)">QSPL_SDO</text>
<text x="158.2" y="81.3" transform="rotate(-90 158.2 81.3)">SP?_SD3</text>
<text x="160.8" y="79.1" transform="rotate(-90 160.8 79.1)">DVDD</text>
<text x="163.3" y="79.8" transform="rotate(-90 163.3 79.8)">IOVDD</text>
<text x="165.8" y="82.6" transform="rotate(-90 165.8 82.6)">USB_VDD</text>
<text x="168.4" y="80.9" transform="rotate(-90 168.4 80.9)">USB_DP</text>
<text x="170.9" y="81.6" transform="rotate(-90 170.9 81.6)">USB_DM</text>
<text x="176" y="83.4" transform="rotate(-90 176 83.4)">VREG_VIN</text>
<text x="131.6" y="88.5">IOVDD</text>
<text x="155.7" y="84.9" transform="rotate(-90 155.7 84.9)">QSPL_SCLK</text>
<text x="173.5" y="85.4" transform="rotate(-90 173.5 85.4)">VREG_VOUT</text>
<text x="178.5" y="84.5" transform="rotate(-90 178.5 84.5)">ADC_AVDD</text>
<text x="179.4" y="88.5">IOVDD</text>
<text x="238.3" y="87.2">/CS</text>
<text x="247.1" y="87.8" transform="rotate(-90 247.1 87.8)">VCC</text>
<text x="252.4" y="87.2">DI</text>
<text x="131.6" y="91">GPIO0</text>
<text x="131.6" y="93.6">GPIO1</text>
<text x="173.6" y="91">GPI029/ADC3</text>
<text x="173.6" y="93.6">GPI028/ADC2</text>
<text x="238.3" y="92.3">CLK</text>
<text x="251.5" y="92.3">DO</text>
<text x="131.6" y="96.1">GPIO2</text>
<text x="131.6" y="98.7">GPIO3</text>
<text x="131.6" y="101.2">GPIO4</text>
<text x="173" y="98.7">GPI026/ADCO</text>
<text x="173.4" y="96.1">GPI027/ADCT</text>
<text x="179.1" y="101.2">GP1025</text>
<text x="238.3" y="97.4">/HOLD</text>
<text x="247.1" y="99.7" transform="rotate(-90 247.1 99.7)">GND</text>
<text x="250.9" y="97.4">/WP</text>
<text x="131.6" y="103.7">GPIO5</text>
<text x="131.6" y="106.3">GPIO6</text>
<text x="179.1" y="106.3">GP1023</text>
<text x="179.5" y="103.7">GPI024</text>
<text x="131.6" y="108.8">GPIO7</text>
<text x="131.6" y="111.4">IOVDD</text>
<text x="131.6" y="113.9">GP108</text>
<text x="179.4" y="111.4">IOVDD</text>
<text x="179.5" y="108.8">GPI022</text>
<text x="179.5" y="113.9">GPI021</text>
<text x="131.6" y="116.4">GPIO9</text>
<text x="131.6" y="119">GPIO10</text>
<text x="179.5" y="116.4">GPI020</text>
<text x="179.5" y="119">GPI019</text>
<text x="131.6" y="121.5">GPI011</text>
<text x="179.5" y="121.5">GPI018</text>
<text x="235.7" y="124.1">CS</text>
<text x="252.7" y="124.1">VCC</text>
<text x="235.7" y="126.6">DO(101)</text>
<text x="235.7" y="129.1">WP(102)</text>
<text x="235.7" y="131.7">GND</text>
<text x="246.9" y="126.6">HOLD(103)</text>
<text x="249.6" y="131.7">SDI/SD1</text>
<text x="252.8" y="129.1">CLK</text>
<text x="145.5" y="132.7" transform="rotate(-90 145.5 132.7)">GPIO12</text>
<text x="148.1" y="132.7" transform="rotate(-90 148.1 132.7)">GPI013</text>
<text x="150.6" y="132.7" transform="rotate(-90 150.6 132.7)">GPIO14</text>
<text x="153.1" y="132.7" transform="rotate(-90 153.1 132.7)">GPI015</text>
<text x="155.7" y="132.7" transform="rotate(-90 155.7 132.7)">TESTEN</text>
<text x="158.2" y="132.7" transform="rotate(-90 158.2 132.7)">XIN</text>
<text x="160.8" y="132.7" transform="rotate(-90 160.8 132.7)">XOUT</text>
<text x="163.3" y="132.7" transform="rotate(-90 163.3 132.7)">IOVDD</text>
<text x="165.8" y="132.7" transform="rotate(-90 165.8 132.7)">DVDD</text>
<text x="168.4" y="132.7" transform="rotate(-90 168.4 132.7)">SWCLK</text>
<text x="170.9" y="132.7" transform="rotate(-90 170.9 132.7)">SWDIO</text>
<text x="173.5" y="132.7" transform="rotate(-90 173.5 132.7)">RUN</text>
<text x="176" y="132.7" transform="rotate(-90 176 132.7)">GPI016</text>
<text x="178.5" y="132.7" transform="rotate(-90 178.5 132.7)">GPI017</text>
</g>
<g font-size="2.3" fill="#800000">
<text x="93.9" y="113.1">TX</text>
<text x="92.3" y="118.3">CTS</text>
<text x="93.6" y="115.7">RX</text>
<text x="92.5" y="120.8">RTS</text>
</g>
<g font-size="1.3" fill="#000080">
<text x="43.7" y="36.5">U5</text>
<text x="36.8" y="78.1">TYPE-C3.1</text>
<text x="236.2" y="80.7">U1</text>
<text x="48.3" y="95.9">R2</text>
<text x="61" y="95.9">27R</text>
<text x="45.7" y="103">1</text>
<text x="48.3" y="106.1">R3</text>
<text x="61" y="106.1">27R</text>
<text x="236.2" y="103.5">FLASH</text>
<text x="32.3" y="113.4" transform="rotate(-90 32.3 113.4)">ED1</text>
<text x="37.3" y="113.4" transform="rotate(-90 37.3 113.4)">ED2</text>
<text x="48.3" y="111.1">R4</text>
<text x="61" y="111.1">5.1K</text>
<text x="48.4" y="117.7">R40</text>
<text x="61.1" y="117.7">5.1K</text>
<text x="235.5" y="119">U3</text>
<text x="32.3" y="129.4" transform="rotate(-90 32.3 129.4)">ULC0511C</text>
<text x="37.3" y="129.4" transform="rotate(-90 37.3 129.4)">ULC0511C</text>
<text x="235.7" y="136.3">W25Q32FVSS</text>
</g>
<g font-size="1.3" fill="#800000">
<text x="21.6" y="50.9">CC1</text>
<text x="21.6" y="53.5">D1+</text>
<text x="77.5" y="53.5">D-</text>
<text x="21.6" y="56">D1-</text>
<text x="77.5" y="56">D+</text>
<text x="77.5" y="58.6">CC2</text>
<text x="20.3" y="96.7">D1+</text>
<text x="20.3" y="106.8">D1-</text>
</g>
</svg>
